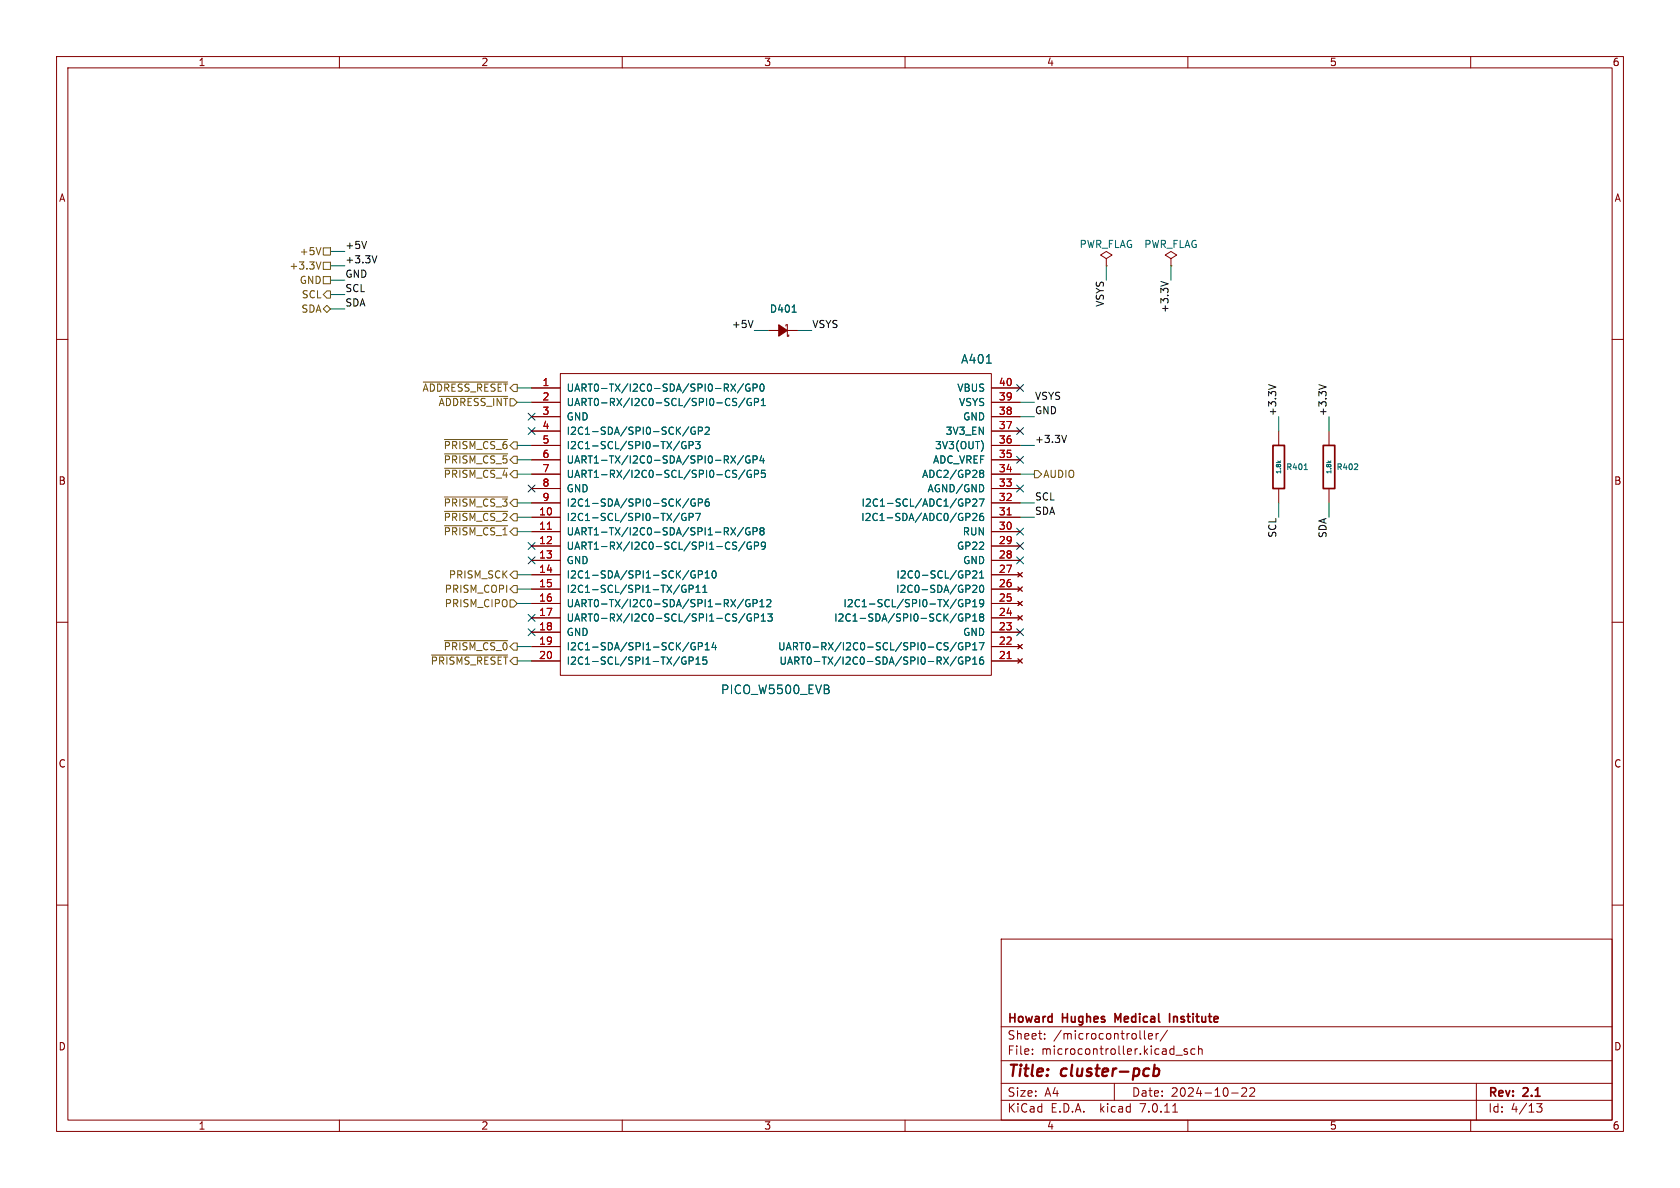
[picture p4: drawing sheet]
<svg xmlns="http://www.w3.org/2000/svg" width="297mm" height="210mm" viewBox="0 0 297 210" stroke-linecap="round" stroke-linejoin="round" font-family="sans-serif">
<g fill="none" stroke="#840000" stroke-width=".18">
<path d="M10 10h277v190h-277zM12 12h273v186h-273zM60 10v2M110 10v2M160 10v2M210 10v2M260 10v2M10 60h2M135.9 58.4h1.8M138.9 57.7v-.3h.3v2h.2v-.2M139.2 58.4h1.8M195.6 45.7l1-.6-1-.6-1 .6 1 .6v1.3"/>
<path d="M195.6 47h.1M207 45.7l1-.6-1-.6-1 .6 1 .6v1.3M207 47h.1M285 60h2M94 68.6h5.1M94 71.1h5.1M94 73.7h5.1M94 78.7h5.1M94 76.2h5.1M99.1 66h76.2v53.4h-76.2zM175.3 68.6h5M175.3 71.1h5"/>
<path d="M175.3 73.7h5M175.3 78.7h5M175.3 76.2h5M226.1 76.2v2.5M234.9 76.2v2.5M94 91.4h5.1M94 94h5.1M94 96.5h5.1M94 99.1h5.1M94 88.9h5.1M94 86.4h5.1M94 83.8h5.1"/>
<path d="M94 81.3h5.1M175.3 91.4h5M175.3 94h5M175.3 96.5h5M175.3 99.1h5M175.3 88.9h5M175.3 86.4h5M175.3 83.8h5M175.3 81.3h5M226.1 86.4v2.5M234.9 86.4v2.5M10 110h2"/>
<path d="M94 101.6h5.1M94 104.1h5.1M94 106.7h5.1M94 109.2h5.1M94 111.8h5.1M94 114.3h5.1M94 116.8h5.1M175.3 101.6h5M175.3 104.1h5M175.3 106.7h5M175.3 109.2h5M175.3 111.8h5"/>
<path d="M175.3 114.3h5M175.3 116.8h5M180 116.5l.7 .7M180 113.9l.7 .8M180 108.8l.7 .8M180 106.3l.7 .8M180 103.8l.7 .7M180 101.2l.7 .8M180.7 116.5l-.7 .7M180.7 113.9l-.7 .8M180.7 108.8l-.7 .8M180.7 106.3l-.7 .8"/>
<path d="M180.7 103.8l-.7 .7M180.7 101.2l-.7 .8M285 110h2M10 160h2M285 160h2M177 166h108v32h-108zM60 198v2M110 198v2M160 198v2M177 194.5h108M177 191.5h108M177 187.5h108"/>
<path d="M177 181.5h108M182.5 186.3v.1M182.5 185.5v.1M184.7 183.6v.1M184.7 182.8v.1M197 191.5v3M202.3 182.2v1.3l.2 .2M203 183.2l.7-.1v-.3l-.5-.1-.2 .2 .1 .7h.6M204.4 182.7v1M204.8 182.7l-.3 .1-.1 .2M206.4 182.1l-1.3 2M207.3 196.6h.9"/>
<path d="M207.9 186.5h1.1M209.9 185.5l-.4-.1-.2 .2 .1 .2 .5 .2v.3h-.6M210 198v2M211.2 185.5l-.4-.1-.3 .3v.4l.2 .2h.5M211.9 185.5l.2-.1 .4 .1v.9M211.9 184.9v1.5M217.7 193.2h1.2M219.5 192.4l.6-.1 .2 .1 .1 .3-.9 1.1h.9M221 192.4l.5-.1 .2 .1 .1 .3-.9 1.1h.9M260 198v2M261 191.5v6.5M271.7 195.1h.9l-.5 .6 .4 .1v.7l-.2 .1-.6-.1"/>
</g>
<path d="M204 189l.2-.1 .6 .1 .1 .3v.5a.66 .66 0 0 1-1 .3M204.1 188.2l-.2 2" fill="none" stroke="#840000" stroke-width=".4"/>
<path d="M225 78.7h2.1v7.7h-2.1zM233.9 78.7h2.1v7.7h-2.1zM206.8 179.2v1.5M197.6 180.3l-.5-1.1v1.5" fill="none" stroke="#840000" stroke-width=".3"/>
<g fill="none" stroke="#006464" stroke-width=".18">
<path d="M140 55.2h.8M120.1 78l-1.1 1.6M121.2 78.1a.59 .59 0 0 0-.7 .6 .59 .59 0 0 0 .7 .6l.1-.5h-.3M121.8 75.4l-1.1 1.7M121.8 78.7h.6l.2-.2-.1-.3-.7-.2v1.3M122.9 75.6a.59 .59 0 0 0-.8 .5 .59 .59 0 0 0 .8 .6v-.5h-.2M123 78h.8l-.5 .5 .4 .2v.5l-.2 .1-.5-.1M123.5 76.2l.6-.1 .1-.2-.1-.3-.6-.1v1.3M124.7 75.6l.5-.1 .2 .4-.8 .9h.8M128.8 70.4l.2 .2M129 71.6l-.2 .1M129.2 67.9l.9 1.3"/>
<path d="M130.1 67.9l-.9 1.3M130.2 70.5l-.5-.1-.1 .2v.3l.5 .3 .1 .3-.2 .2-.5-.1M131.4 67.8l-1 1.7M131.7 70.4l-1.1 1.6M132.5 68a.59 .59 0 0 0-.7 .5 .59 .59 0 0 0 .7 .6l.1-.5h-.3M132.8 70.5a.59 .59 0 0 0-.8 .6 .59 .59 0 0 0 .8 .5v-.4h-.2M133.1 68.6l.6-.1 .2-.2-.1-.3-.7-.1v1.3M133.4 71.1l.6-.1 .1-.1-.1-.3-.6-.2v1.3M134.5 68l.1-.1a.68 .68 0 0 1 .5 .6 .68 .68 0 0 1-.5 .7l-.1-.2-.2-.3zM134.6 70.8l.3-.4v1.3M134.6 71.7h.7M173.7 78.2l.1 .5-.1 .7"/>
<path d="M174.4 64.2h.9M120.1 90.7l-1.1 1.6M121.2 90.8a.59 .59 0 0 0-.7 .6 .59 .59 0 0 0 .7 .6l.1-.5h-.3M121.8 88.1l-1.1 1.7M121.8 91.4h.6l.2-.2-.1-.3-.7-.2v1.3M122.9 88.3a.59 .59 0 0 0-.8 .5 .59 .59 0 0 0 .8 .6v-.5h-.2M123 90.7h.8l-.5 1.3M123.5 88.9l.6-.1 .1-.2-.1-.3-.6-.1v1.3M125.3 88.2l-.4 .1a.85 .85 0 0 0 0 1.2l.4-.1 .1-.5-.2-.2-.4 .1-.1 .1M129.2 93.3l.9 1.3M129.2 80.6l.9 1.3M130.1 93.3l-.9 1.3"/>
<path d="M130.1 80.6l-.9 1.3M130.2 95.9l-.5-.1-.1 .2v.3l.5 .3 .1 .3-.2 .2-.5-.1M130.2 83.2l-.5-.1-.1 .2v.3l.5 .3 .1 .3-.2 .2-.5-.1M131.4 93.2l-1 1.7M131.4 80.5l-1 1.7M131.7 95.8l-1.1 1.6M131.7 83.1l-1.1 1.6M132.5 80.7a.59 .59 0 0 0-.7 .5 .59 .59 0 0 0 .7 .6l.1-.5h-.3M132.5 93.4a.59 .59 0 0 0-.7 .5 .59 .59 0 0 0 .7 .6l.1-.5h-.3M132.8 95.9a.59 .59 0 0 0-.8 .6 .59 .59 0 0 0 .8 .5v-.4h-.2M132.8 83.2a.59 .59 0 0 0-.8 .6 .59 .59 0 0 0 .8 .5v-.4h-.2M133.1 81.3l.6-.1 .2-.2-.1-.3-.7-.1v1.3"/>
<path d="M133.1 94l.6-.1 .2-.2-.1-.3-.7-.1v1.3M133.4 96.5l.6-.1 .1-.1-.1-.3-.6-.2v1.3M133.4 83.8l.6-.1 .1-.1-.1-.3-.6-.2v1.3M134.6 93.8l-.3-.2 .3-.3h.2l.3 .2-.3 .3M134.6 93.8l-.3 .3 .1 .3 .2 .2 .3-.1 .2-.2v-.2l-.3-.3M134.6 93.8h.2M134.6 80.5l-.3 .9h.8M134.9 81v.9M135.3 83.1h-.7v.6l.2-.1 .4 .1 .1 .2v.4l-.2 .1-.5-.1M135.3 96.4l-.2 .2h-.4l-.1-.2 .1-.5 .4-.1 .2 .2a.84 .84 0 0 1-.4 1.1h-.2M170.8 90.7h.4l.3 .3-.1 .4h-.6M170.8 88.2h.4l.3 .3-.1 .3-.6 .1"/>
<path d="M172 90.9l.5-.2 .2 .4-.8 .9h.8M172 88.3l.5-.1 .2 .4-.8 .9h.8M173.1 88.2h.9l-.6 1.3M173.2 83.4l.2-.3 .4 .1 .1 .2-.2 .3M173.2 83.4l.2 .3M173.4 83.7h.3M173.4 83.7l-.2 .2M173.7 83.7l.2 .2-.1 .4-.4 .1-.2-.2M173.8 90.7l-.4 .1a.86 .86 0 0 0 0 1.2l.4-.1 .1-.4-.2-.3-.4 .1-.1 .2M225.9 81.5l.3 .3M226.4 81.5l-.3 .2M230.6 83h.5"/>
<path d="M234.8 81.5l.3 .3M235.3 81.5l-.3 .2M239.4 83h.6M240 82.1v.3M121 116.9h.3l-.1 .5h-.5l-.1-.3M121.2 103.5a.59 .59 0 0 0-.7 .6 .59 .59 0 0 0 .7 .6l.1-.5h-.3M121.2 116.2h-.5l-.1 .3M121.8 104.1h.6l.2-.2-.1-.3-.7-.2v1.3M121.8 116.8h.6l.2-.2-.1-.3-.7-.2v1.3M122.1 101.6l.1 .4 .4 .2 .3-.1v-.5h-.2M122.1 114.3l.1 .4 .4 .2 .3-.1v-.5h-.2M122.9 101h-.5l-.3 .5"/>
<path d="M122.9 113.7h-.5l-.3 .5M123 104.7h.8M123 103.8l.4-.4v1.3M123 116.5l.4-.4v1.3M123 117.4h.8M123.5 101.6l.6-.1 .1-.2-.1-.3-.6-.1v1.3M123.5 114.3l.6-.1 .1-.2-.1-.3-.6-.1v1.3M124.2 103.8l.4-.4v1.3M124.2 104.7h.8M124.7 102.2h.7M124.7 101.3l.3-.4v1.3M124.7 114l.3-.4v1.3"/>
<path d="M124.7 114.9h.7M124.9 116.1h-.6l-.1 .7 .2-.2 .5 .1 .1 .2-.1 .4-.2 .1-.5-.1M126.1 101l.1-.1a.68 .68 0 0 1 .4 .6 .68 .68 0 0 1-.4 .7 .84 .84 0 0 1-.1-1.2zM126.2 113.5l-.3 1h.8M126.5 114v.9M130.1 108.5l.1 .1M130.1 109.3l.1 .1-.1 .3M131.4 105.9l-1 1.7M131.7 108.5l-1.1 1.6M132.5 106.1a.59 .59 0 0 0-.7 .5 .59 .59 0 0 0 .7 .6l.1-.5h-.3M132.8 108.6a.59 .59 0 0 0-.8 .6 .59 .59 0 0 0 .8 .5v-.4h-.2M133.1 106.7l.6-.1 .2-.2-.1-.3-.7-.1v1.3"/>
<path d="M133.4 109.2l.6-.1 .1-.1-.1-.3-.6-.2v1.3M134.3 107.3h.8M134.3 106.4l.4-.4v1.3M134.6 109.8h.7M134.6 108.9l.3-.4v1.3M135.6 106.1l.4-.1 .3 .4-.8 .9h.8M135.7 108.5h.8l-.4 .5 .4 .1v.6l-.2 .1-.6-.1M167.4 113.6l.2 .1M167.5 114.3l.1 .2-.1 .3M169.1 116.1l-1.1 1.6M169.1 113.5l-1.1 1.7M169.4 109.3l.1 .3 .4 .2 .3-.1v-.4h-.2"/>
<path d="M170 106.7h.2v.5h-.5l-.2-.2M170.2 106.1h-.5l-.2 .2M170.2 108.6h-.5l-.3 .5M170.2 113.7a.59 .59 0 0 0-.8 .5 .59 .59 0 0 0 .8 .6v-.5h-.2M170.2 116.2a.59 .59 0 0 0-.8 .6 .59 .59 0 0 0 .8 .6v-.5h-.2M170.8 106.7l.6-.1 .1-.2-.1-.3-.6-.1v1.3M170.8 109.2l.6-.1 .1-.1-.1-.3-.6-.2v1.3M170.8 114.3l.6-.1 .1-.2-.1-.3-.6-.1v1.3M170.8 116.8h.6l.1-.2-.1-.3-.6-.2v1.3M171.4 101v.5M172 101l.5-.1 .2 .4-.8 .9h.8M172 103.6l.5-.2 .2 .4-.8 .9h.8"/>
<path d="M172 107.3h.7M172 109.8h.7M172 114.9h.7M172 117.4h.7M172 106.4l.3-.4v1.3M172 108.9l.3-.4v1.3M172 114l.3-.4v1.3M172 116.5l.3-.4v1.3M173.1 113.6h.9l-.6 1.3M173.2 102.2h.7M173.2 101.3l.3-.4v1.3M173.4 103.5l.1-.1a.68 .68 0 0 1 .4 .7 .68 .68 0 0 1-.4 .6 .84 .84 0 0 1-.1-1.2z"/>
<path d="M173.4 109.1l-.2-.3 .2-.3h.3l.2 .3-.2 .3M173.4 109.1l-.2 .2v.4l.2 .1 .4-.1 .1-.1v-.3l-.2-.2M173.4 109.1h.3M173.8 116.1l-.4 .1a.86 .86 0 0 0 0 1.2l.4-.1 .1-.4-.2-.3-.4 .1-.1 .2M173.9 106.5l-.2 .3-.4-.1-.1-.2 .1-.4 .4-.1 .1 .1a.84 .84 0 0 1-.3 1.2h-.2M146.5 122v.5"/>
</g>
<path d="M96.8 93.6h.7M178 91h.8M178 116.4h.8" fill="none" stroke="#a90000" stroke-width=".18"/>
<path d="M137.7 57.4l1.5 1-1.5 1z" fill="#840000" stroke="#840000" stroke-width=".18"/>
<g fill="none" stroke="#725600" stroke-width=".18">
<path d="M56.7 43.8l-.4 1.2M56.7 46.3l-.4 1.3M57.1 43.8h1.3v1.3h-1.3zM57.1 48.9h1.3v1.3h-1.3zM57.1 46.4h1.3v1.2h-1.3zM57.8 54l.6 .6-.6 .6-.7-.6zM57.8 51.4h.6v1.3h-.6l-.7-.6zM74.8 67.5h15M77.7 70.1h12.1M78.6 77.7h11.2M78.6 87.9h11.2M78.6 82.8h11.2"/>
<path d="M78.6 80.2h11.2M78.6 90.4h11.2M78.6 92.9h11.2M182.9 83.2h.6l.6 .6-.6 .7h-.6zM76.3 115.8h13.5M78.6 113.3h11.2M90.2 104.1l.6-.6h.6v1.3h-.6zM90.2 106h.6l.6 .7-.6 .6h-.6zM90.8 101h.6v1.2h-.6l-.6-.6z"/>
</g>
<path d="M64.8 42.7l-.4 1.2M66.6 45.2l-.4 1.3M133.1 56.6l-.4 1.3M205.2 49.8l1.3 .4M188.5 77l-.4 1.2M224.3 68l1.2 .4M233.2 68l1.2 .4" fill="none" stroke="#0f0f0f" stroke-width=".18"/>
<g fill="none" stroke="#009600" stroke-width=".18">
<path d="M58.4 47h2.6M58.4 44.5h2.6M58.4 52.1h2.6M58.4 49.5h2.6M58.4 54.6h2.6M133.3 58.4h2.6M141 58.4h2.5M195.6 47v2.5M207 47v2.5M91.4 71.1h2.6M91.4 68.6h2.6M91.4 78.7h2.6"/>
<path d="M180.3 71.1h2.6M180.3 78.7h2.6M180.3 73.7h2.6M226.1 73.7v2.5M234.9 73.7v2.5M91.4 88.9h2.6M91.4 83.8h2.6M91.4 91.4h2.6M91.4 94h2.6M91.4 81.3h2.6M180.3 88.9h2.6M180.3 83.8h2.6"/>
<path d="M180.3 91.4h2.6M226.1 88.9v2.5M234.9 88.9v2.5M91.4 114.3h2.6M91.4 116.8h2.6M91.4 104.1h2.6M91.4 101.6h2.6M91.4 106.7h2.6"/>
</g>
<g fill="none" stroke="#000084" stroke-width=".18">
<path d="M93.4 75.6l1.2 1.2M93.4 73.1l1.2 1.2M94.6 75.6l-1.2 1.2M94.6 73.1l-1.2 1.2M179.7 75.6l1.2 1.2M179.7 68l1.2 1.2M180.9 75.6l-1.2 1.2M180.9 68l-1.2 1.2M93.4 98.5l1.2 1.2M93.4 85.8l1.2 1.2M93.4 95.9l1.2 1.2M94.6 98.5l-1.2 1.2"/>
<path d="M94.6 85.8l-1.2 1.2M94.6 95.9l-1.2 1.2M179.7 80.7l1.2 1.2M179.7 85.8l1.2 1.2M179.7 95.9l1.2 1.2M179.7 93.4l1.2 1.2M179.7 98.5l1.2 1.2M180.9 80.7l-1.2 1.2M180.9 85.8l-1.2 1.2M180.9 95.9l-1.2 1.2M180.9 93.4l-1.2 1.2M180.9 98.5l-1.2 1.2"/>
<path d="M93.4 111.2l1.2 1.2M93.4 108.6l1.2 1.2M94.6 111.2l-1.2 1.2M94.6 108.6l-1.2 1.2M179.7 111.2l1.2 1.2M180.9 111.2l-1.2 1.2"/>
</g>
<g font-size="2.8" fill="#840000">
<text x="178" y="190.9">Title:</text>
<text x="187.7" y="190.9">cluster-pcb</text>
</g>
<g font-size="2.1" fill="#006464">
<text x="169.8" y="64.5">A401</text>
<text x="127.4" y="122.9">PICO_W5500_EVB</text>
</g>
<g font-size="2.1" fill="#840000">
<text x="178" y="184">Sheet:</text>
<text x="178" y="181.2">Howard</text>
<text x="186.2" y="184">/microcontroller/</text>
<text x="187.9" y="181.2">Hughes</text>
<text x="197.8" y="181.2">Medical</text>
<text x="208" y="181.2">Institute</text>
<text x="178" y="186.7">File:</text>
<text x="184.1" y="186.7">microcontroller.kicad_sch</text>
<text x="178" y="196.9">KiCad</text>
<text x="178" y="194.1">Size:</text>
<text x="184.7" y="194.1">A4</text>
<text x="185.7" y="196.9">E.D.A.</text>
<text x="194.6" y="196.9">kicad</text>
<text x="200" y="194.1">Date:</text>
<text x="201.8" y="196.9">7.0.11</text>
<text x="207" y="194.1">2024-10-22</text>
<text x="263" y="194.3">Rev:</text>
<text x="263" y="196.9">Id:</text>
<text x="267.1" y="196.9">4/13</text>
<text x="269.4" y="194.3">2.1</text>
</g>
<g font-size="1.8" fill="#840000">
<text x="35" y="11.9">1</text>
<text x="85" y="11.9">2</text>
<text x="135" y="11.9">3</text>
<text x="185" y="11.9">4</text>
<text x="235" y="11.9">5</text>
<text x="285" y="11.9">6</text>
<text x="10.3" y="35.9">A</text>
<text x="285.3" y="35.9">A</text>
<text x="10.3" y="85.9">B</text>
<text x="285.3" y="85.9">B</text>
<text x="10.3" y="135.9">C</text>
<text x="285.3" y="135.9">C</text>
<text x="10.3" y="185.9">D</text>
<text x="285.3" y="185.9">D</text>
<text x="35" y="199.9">1</text>
<text x="85" y="199.9">2</text>
<text x="135" y="199.9">3</text>
<text x="185" y="199.9">4</text>
<text x="235" y="199.9">5</text>
<text x="285" y="199.9">6</text>
</g>
<g font-size="1.8" fill="#725600">
<text x="51.1" y="47.9">+3.3V</text>
<text x="52.9" y="45.3">+5V</text>
<text x="52.9" y="50.4">GND</text>
<text x="53.2" y="52.9">SCL</text>
<text x="53.2" y="55.5">SDA</text>
<text x="74.6" y="69.4">~{ADDRESS_RESET}</text>
<text x="77.4" y="72">~{ADDRESS_INT}</text>
<text x="78.3" y="79.6">~{PRISM_CS_6}</text>
<text x="78.3" y="82.1">~{PRISM_CS_5}</text>
<text x="78.3" y="89.8">~{PRISM_CS_3}</text>
<text x="78.3" y="84.7">~{PRISM_CS_4}</text>
<text x="184.3" y="84.7">AUDIO</text>
<text x="78.3" y="92.3">~{PRISM_CS_2}</text>
<text x="78.3" y="94.8">~{PRISM_CS_1}</text>
<text x="78.5" y="105">PRISM_COPI</text>
<text x="78.5" y="107.5">PRISM_CIPO</text>
<text x="79.3" y="102.5">PRISM_SCK</text>
<text x="76" y="117.7">~{PRISMS_RESET}</text>
<text x="78.3" y="115.2">~{PRISM_CS_0}</text>
</g>
<g font-size="1.8" fill="#0f0f0f">
<text x="61" y="46.6">+3.3V</text>
<text x="61" y="44.1">+5V</text>
<text x="61" y="49.2">GND</text>
<text x="61" y="51.7">SCL</text>
<text x="61" y="54.3">SDA</text>
<text x="129.3" y="58.1">+5V</text>
<text x="143.5" y="58.1">VSYS</text>
<text x="195.2" y="54.3" transform="rotate(-90 195.2 54.3)">VSYS</text>
<text x="206.7" y="55.4" transform="rotate(-90 206.7 55.4)">+3.3V</text>
<text x="182.9" y="70.8">VSYS</text>
<text x="182.9" y="73.3">GND</text>
<text x="225.7" y="73.7" transform="rotate(-90 225.7 73.7)">+3.3V</text>
<text x="234.6" y="73.7" transform="rotate(-90 234.6 73.7)">+3.3V</text>
<text x="182.9" y="78.4">+3.3V</text>
<text x="182.9" y="88.6">SCL</text>
<text x="182.9" y="91.1">SDA</text>
<text x="225.7" y="95.2" transform="rotate(-90 225.7 95.2)">SCL</text>
<text x="234.6" y="95.2" transform="rotate(-90 234.6 95.2)">SDA</text>
</g>
<g font-size="1.8" fill="#006464">
<text x="190.8" y="44">PWR_FLAG</text>
<text x="202.2" y="44">PWR_FLAG</text>
<text x="136" y="55.5">D401</text>
<text x="100.1" y="69.4">UART0-TX/I2C0-SDA/SPI0-RX/GP0</text>
<text x="100.1" y="72">UART0-RX/I2C0-SCL/SPI0-CS/GP1</text>
<text x="169.1" y="69.4">VBUS</text>
<text x="169.4" y="72">VSYS</text>
<text x="100.1" y="74.5">GND</text>
<text x="100.1" y="77.1">I2C1-SDA/SPI0-SCK/GP2</text>
<text x="167.1" y="77.1">3V3_EN</text>
<text x="170.2" y="74.5">GND</text>
<text x="100.1" y="79.6">I2C1-SCL/SPI0-TX/GP3</text>
<text x="100.1" y="82.1">UART1-TX/I2C0-SDA/SPI0-RX/GP4</text>
<text x="164.8" y="82.1">ADC_VREF</text>
<text x="165.2" y="79.6">3V3(OUT)</text>
<text x="100.1" y="84.7">UART1-RX/I2C0-SCL/SPI0-CS/GP5</text>
<text x="100.1" y="87.2">GND</text>
<text x="100.1" y="89.8">I2C1-SDA/SPI0-SCK/GP6</text>
<text x="152.2" y="89.8">I2C1-SCL/ADC1/GP27</text>
<text x="162.9" y="84.7">ADC2/GP28</text>
<text x="163.9" y="87.2">AGND/GND</text>
<text x="100.1" y="92.3">I2C1-SCL/SPI0-TX/GP7</text>
<text x="100.1" y="94.8">UART1-TX/I2C0-SDA/SPI1-RX/GP8</text>
<text x="152.1" y="92.3">I2C1-SDA/ADC0/GP26</text>
<text x="170.1" y="94.8">RUN</text>
<text x="100.1" y="97.4">UART1-RX/I2C0-SCL/SPI1-CS/GP9</text>
<text x="100.1" y="99.9">GND</text>
<text x="169.1" y="97.4">GP22</text>
<text x="170.2" y="99.9">GND</text>
<text x="100.1" y="102.5">I2C1-SDA/SPI1-SCK/GP10</text>
<text x="100.1" y="105">I2C1-SCL/SPI1-TX/GP11</text>
<text x="100.1" y="107.5">UART0-TX/I2C0-SDA/SPI1-RX/GP12</text>
<text x="149" y="107.5">I2C1-SCL/SPI0-TX/GP19</text>
<text x="158.3" y="105">I2C0-SDA/GP20</text>
<text x="158.4" y="102.5">I2C0-SCL/GP21</text>
<text x="100.1" y="110.1">UART0-RX/I2C0-SCL/SPI1-CS/GP13</text>
<text x="100.1" y="112.6">GND</text>
<text x="147.4" y="110.1">I2C1-SDA/SPI0-SCK/GP18</text>
<text x="170.2" y="112.6">GND</text>
<text x="100.1" y="115.2">I2C1-SDA/SPI1-SCK/GP14</text>
<text x="100.1" y="117.7">I2C1-SCL/SPI1-TX/GP15</text>
<text x="137.5" y="115.2">UART0-RX/I2C0-SCL/SPI0-CS/GP17</text>
<text x="137.7" y="117.7">UART0-TX/I2C0-SDA/SPI0-RX/GP16</text>
</g>
<g font-size="1.8" fill="#a90000">
<text x="95.8" y="68.3">1</text>
<text x="95.8" y="70.9">2</text>
<text x="176.5" y="70.9">39</text>
<text x="176.5" y="68.3">40</text>
<text x="95.8" y="73.4">3</text>
<text x="95.8" y="75.9">4</text>
<text x="176.5" y="75.9">37</text>
<text x="176.5" y="73.4">38</text>
<text x="95.8" y="78.5">5</text>
<text x="95.8" y="81">6</text>
<text x="95.8" y="83.6">7</text>
<text x="176.5" y="83.6">34</text>
<text x="176.5" y="81">35</text>
<text x="176.5" y="78.5">36</text>
<text x="95.8" y="86.1">8</text>
<text x="95.8" y="88.6">9</text>
<text x="176.5" y="88.6">32</text>
<text x="176.5" y="86.1">33</text>
<text x="95.2" y="91.2">10</text>
<text x="95.2" y="93.7">11</text>
<text x="176.5" y="93.7">30</text>
<text x="176.5" y="91.2">31</text>
<text x="95.2" y="96.3">12</text>
<text x="95.2" y="98.8">13</text>
<text x="95.2" y="101.3">14</text>
<text x="176.5" y="101.3">27</text>
<text x="176.5" y="98.8">28</text>
<text x="176.5" y="96.3">29</text>
<text x="95.2" y="103.9">15</text>
<text x="95.2" y="106.4">16</text>
<text x="176.5" y="106.4">25</text>
<text x="176.5" y="103.9">26</text>
<text x="95.2" y="109">17</text>
<text x="95.2" y="111.5">18</text>
<text x="176.5" y="111.5">23</text>
<text x="176.5" y="109">24</text>
<text x="95.2" y="114">19</text>
<text x="95.2" y="116.6">20</text>
<text x="176.5" y="116.6">21</text>
<text x="176.5" y="114">22</text>
</g>
<g font-size="1.4" fill="#006464">
<text x="227.3" y="83.3">R401</text>
<text x="236.2" y="83.3">R402</text>
</g>
<g font-size="1.1" fill="#006464">
<text x="226.7" y="83.9" transform="rotate(-90 226.7 83.9)">1.8k</text>
<text x="235.6" y="83.9" transform="rotate(-90 235.6 83.9)">1.8k</text>
</g>
</svg>
